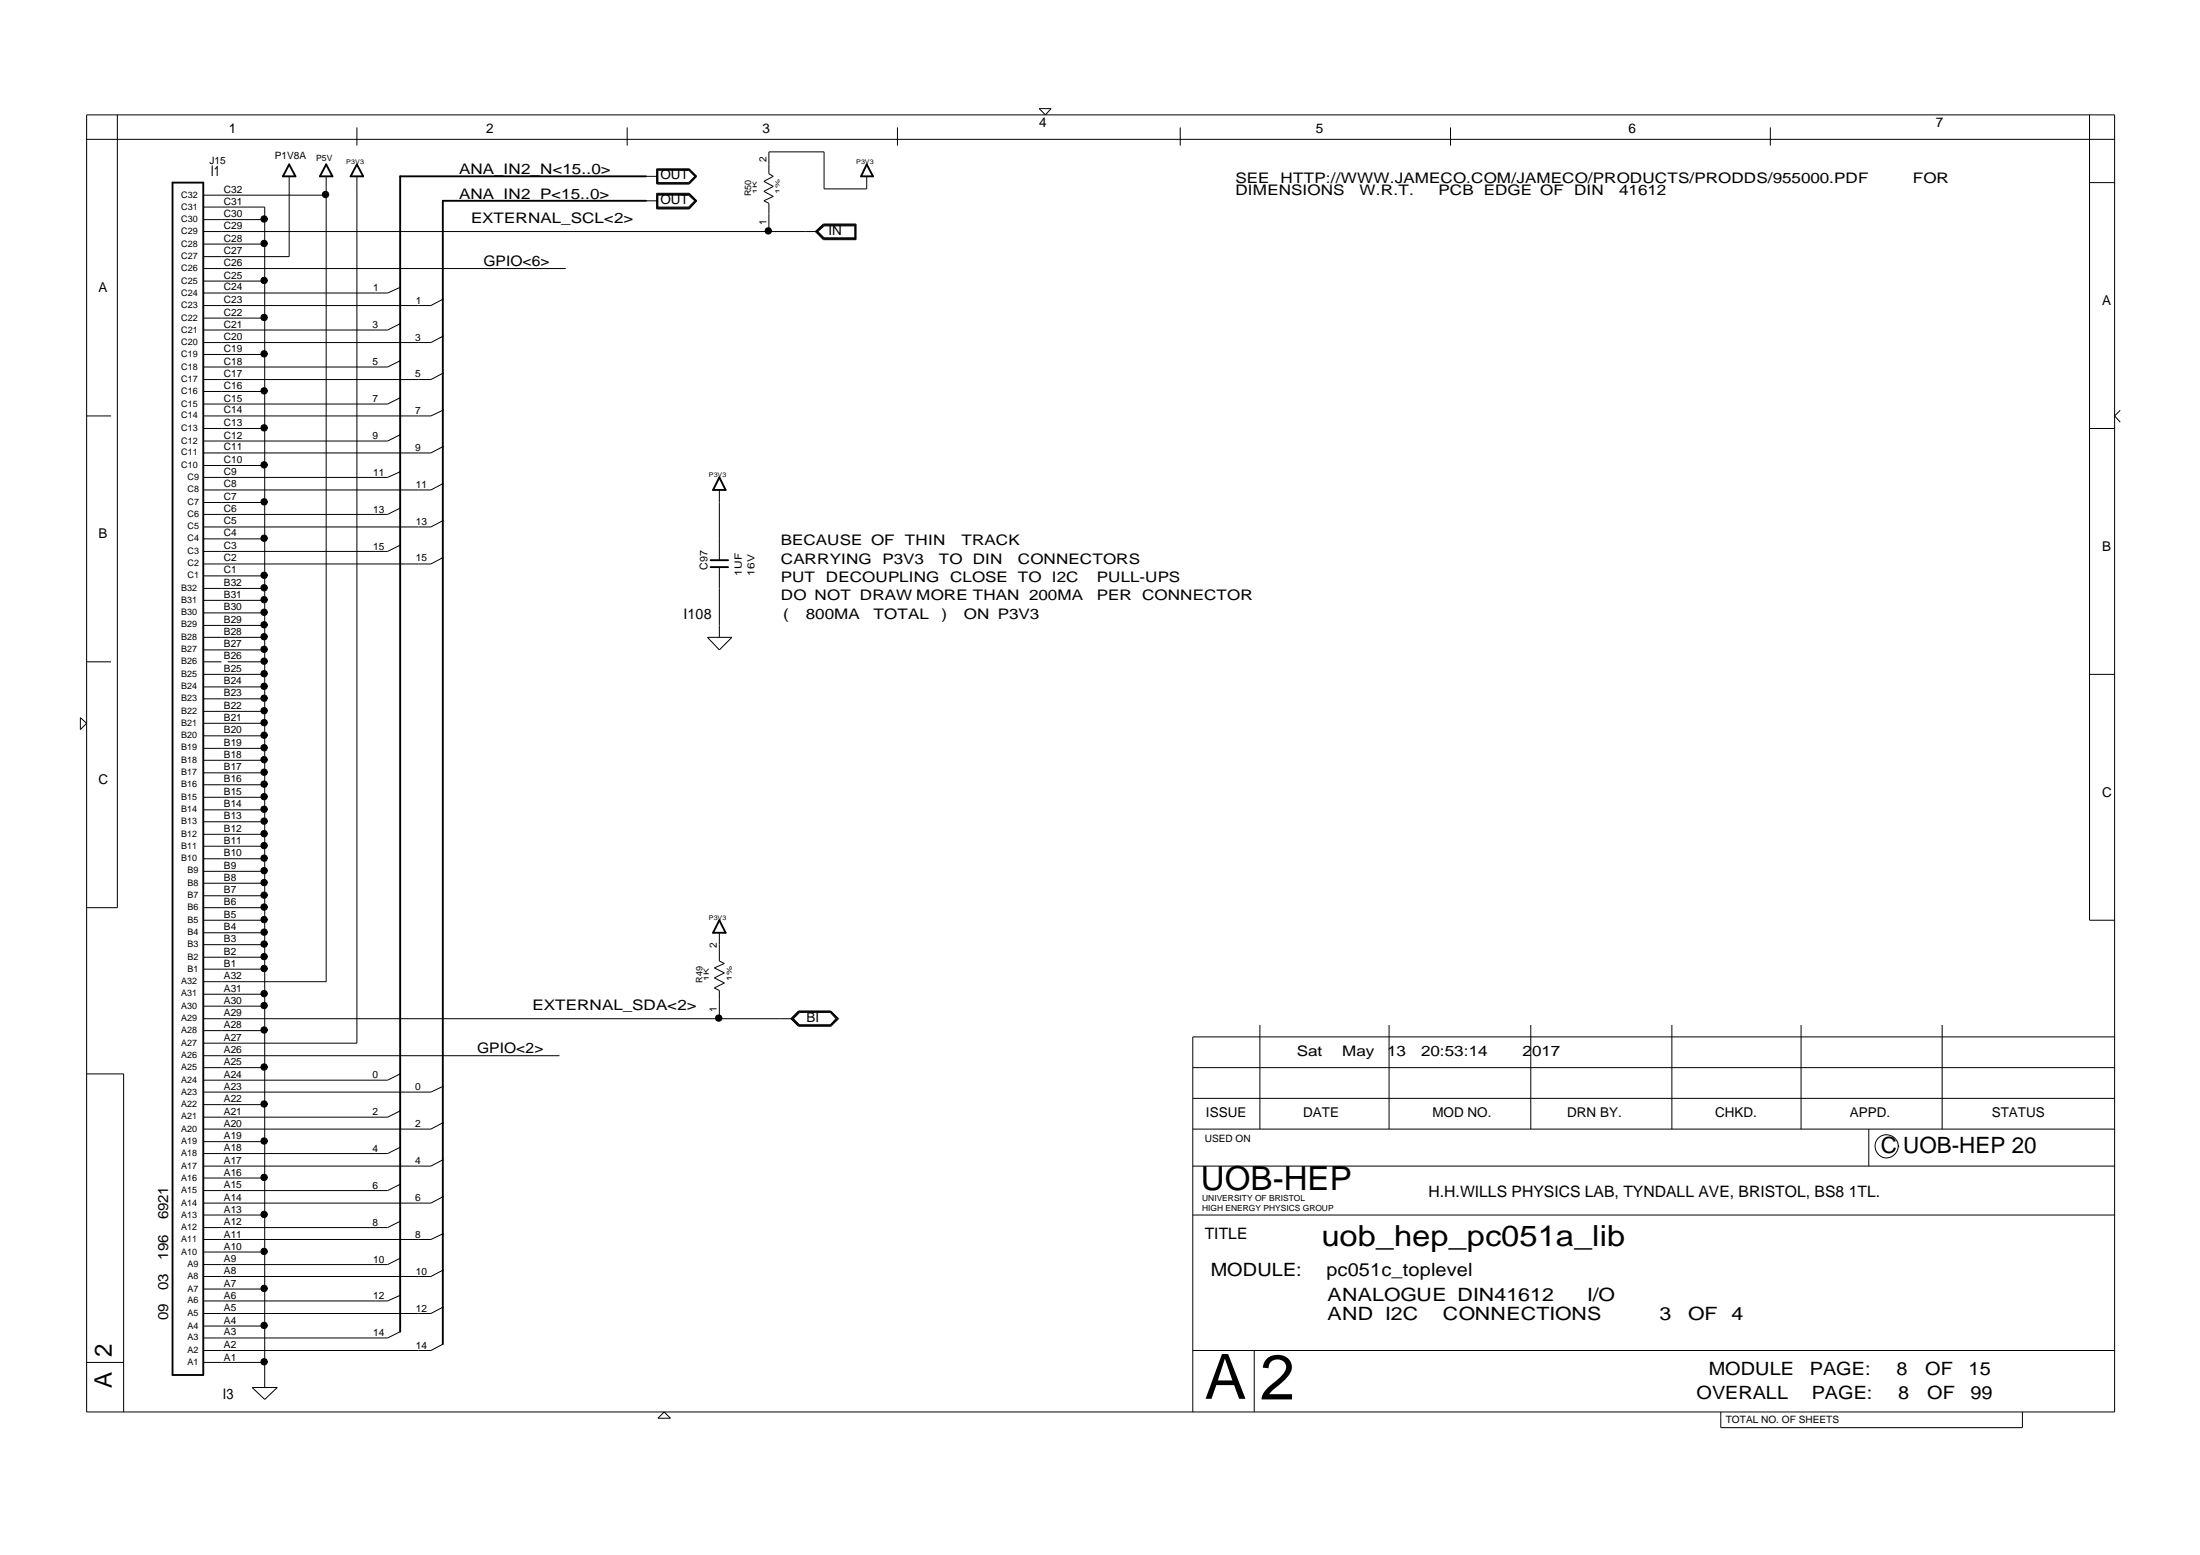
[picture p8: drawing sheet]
<svg xmlns="http://www.w3.org/2000/svg" width="297mm" height="210mm" viewBox="0 0 297 210" stroke-linecap="round" stroke-linejoin="round" font-family="sans-serif">
<g fill="none" stroke="#000" stroke-width=".14">
<path d="M11.7 15.5h273.8v175.1h-273.8zM11.7 18.8h273.8M15.8 15.5v107h-4.1M48.2 17.2v2.5M84.7 17.2v2.5M121.2 17.2v2.5M140.3 14.7h1.6l-.7 .8zM159.4 17.2v2.5M195.8 17.2v2.5M239 17.2v2.5M282.1 15.5v108.7h3.4M27.4 32.9h8.3"/>
<path d="M27.4 36.2h49M27.4 37.9h8.3M27.4 26.3h16.6M27.4 28h8.3v159.3M27.4 29.6h8.3M27.4 31.3h83M39 23.8v10.8h-11.6M44 23.8v108.7h-16.6M48.2 23.8v117h-20.8M54 38.8l-1.7 .8h-24.9M87.2 27.1h1.6M87.2 23.8h1.6"/>
<path d="M88.7 22.8h4.4l1 1-1 1h-4.4zM88.7 26.1h4.4l1 1-1 1.1h-4.4zM88.7 26.3h4.4l.8 .8-.8 .9h-4.4M88.7 26.2h4.4l.9 .9-.9 1h-4.4zM88.7 24.8v-1.9h4.4l.9 .9-.9 1M88.7 23h4.4l.8 .8-.8 .9h-4.4M88.8 26.3h4.2l.8 .8-.8 .9h-4.2zM88.8 23v1.7h4.2l.8-.9-.8-.8M110.1 31.3l1.1-1.1h4.4v2.2h-4.4zM110.2 31.3l1-1h4.3v2h-4.3zM110.4 31.3l.9-.8h4.1v1.6h-4.1zM115.5 30.4h-4.3l-.9 .9 .9 .9h4.3"/>
<path d="M117 23.8v1.7h-5.7v-5h-7.5v3l.6 .3-1.3 .7 1.3 .7-1.3 .6 1.3 .7-1.3 .6 .7 .3v3.9M282.1 24.7h3.4M11.7 56.1h3.3M27.4 57.8h8.3M27.4 52.8h8.3M27.4 42.9h8.3M27.4 47.8h8.3M54 58.7l-1.7 .8h-24.9M54 53.7l-1.7 .8h-24.9M54 43.7l-1.7 .8h-24.9M54 48.7l-1.7 .8h-24.9M59.8 55.4l-1.6 .7h-30.8"/>
<path d="M59.8 50.4l-1.6 .8h-30.8M59.8 45.4l-1.6 .8h-30.8M59.8 40.4l-1.6 .8h-30.8M282.1 57.8h3.4M286.3 55.4l-.8 .7 .8 .9M27.4 79.4h8.3M27.4 77.7h8.3M27.4 72.7h8.3M27.4 67.8h8.3M27.4 62.8h8.3M54 73.6l-1.7 .8h-24.9M54 68.6l-1.7 .8h-24.9"/>
<path d="M54 63.7l-1.7 .7h-24.9M59.8 75.3l-1.6 .8h-30.8M59.8 70.3l-1.6 .8h-30.8M59.8 65.3l-1.6 .8h-30.8M59.8 60.3l-1.6 .8h-30.8M97.1 66.1v9.5M97.1 76.6v9.4M10.8 96.9l.9 .7-.9 .9zM11.7 89.3h3.3M27.4 99.3h8.3M27.4 97.6h8.3M27.4 96h8.3"/>
<path d="M27.4 94.3h8.3M27.4 92.7h8.3M27.4 91h8.3M27.4 89.3h2.5M27.4 87.7h8.3M27.4 86h8.3M27.4 84.4h8.3M27.4 82.7h8.3M27.4 81h8.3M30.7 89.3h5M95.5 86h3.3l-1.7 1.7zM282.1 91h3.4"/>
<path d="M27.4 119.2h8.3M27.4 117.6h8.3M27.4 115.9h8.3M27.4 114.2h8.3M27.4 112.6h8.3M27.4 110.9h8.3M27.4 109.3h8.3M27.4 107.6h8.3M27.4 105.9h8.3M27.4 104.3h8.3M27.4 102.6h8.3M27.4 101h8.3"/>
<path d="M27.4 139.1h8.3M27.4 137.5h79.7M27.4 135.8h8.3M27.4 129.2h8.3M27.4 130.8h8.3M27.4 134.2h8.3M27.4 127.5h8.3M27.4 120.9h8.3M27.4 122.5h8.3M27.4 125.9h8.3M27.4 124.2h8.3M97.1 125.9v3.8l.7 .4-1.4 .6 1.4 .6-1.4 .7 1.4 .7-1.4 .7 .7 .3v3.8"/>
<path d="M107.1 137.5l.9-.8h4.1l.8 .8-.8 .9M107.1 137.5l.9 .9M107.8 136.5h4.4l1 1-1 1h-4.4l-1-1zM107.9 136.6h4.2l.9 .9-.9 .9h-4.2l-.9-.9zM107.9 136.5l-1 1 1 .9h4.2l1-.9-1-1M170.1 138.4v14M187.5 138.4v14M206.7 138.4v14M225.7 138.4v14M243.2 138.4v14M262.2 138.4v14M285.5 140h-124.5v50.6"/>
<path d="M11.7 145h5v45.6M27.4 159h8.3M27.4 154.1h8.3M27.4 144.1h8.3M27.4 149.1h8.3M27.4 142.5h48.1M54 159.9l-1.7 .8h-24.9M54 154.9l-1.7 .8h-24.9M54 145l-1.7 .8h-24.9M54 150l-1.7 .8h-24.9M59.8 156.6l-1.6 .8h-30.8M59.8 151.6l-1.6 .8h-30.8"/>
<path d="M59.8 146.7l-1.6 .7h-30.8M161 157.4h124.5M161 152.4h124.5M161 144.1h124.5M161 148.3h124.5M252.3 152.4v5M256.3 154.7a1.56 1.56 0 0 1-2.2 1.5 1.56 1.56 0 0 1-.4-2.6 1.56 1.56 0 0 1 2.5 .6l.2 .6M27.4 179h8.3M27.4 169h8.3M27.4 174h8.3M27.4 164h8.3M54 179.8l-1.7 .8h-24.9"/>
<path d="M54 169.9l-1.7 .8h-24.9M54 174.8l-1.7 .8h-24.9M54 164.9l-1.7 .8h-24.9M59.8 176.5l-1.6 .8h-30.8M59.8 171.5l-1.6 .8h-30.8M59.8 166.6l-1.6 .7h-30.8M59.8 161.6l-1.6 .8h-30.8M161 164h124.5M11.7 183.9h5M27.4 183.9h8.3M34 187.3h3.4l-1.7 1.6zM59.8 181.5l-1.6 .8h-30.8"/>
<path d="M88.8 191.4l.9-.8 .8 .8zM161 182.3h124.5M169.3 182.3v8.3M232.3 190.6v2.1h40.8v-2.1"/>
<circle cx="35.7" cy="37.9" r=".43"/>
<circle cx="35.7" cy="29.6" r=".43"/>
<circle cx="35.7" cy="32.9" r=".43"/>
<circle cx="43.9" cy="26.3" r=".43"/>
<circle cx="103.7" cy="31.2" r=".43"/>
<circle cx="35.7" cy="52.8" r=".43"/>
<circle cx="35.7" cy="57.8" r=".43"/>
<circle cx="35.7" cy="47.8" r=".43"/>
<circle cx="35.7" cy="42.9" r=".43"/>
<circle cx="35.7" cy="77.7" r=".43"/>
<circle cx="35.7" cy="79.3" r=".43"/>
<circle cx="35.7" cy="67.7" r=".43"/>
<circle cx="35.7" cy="72.7" r=".43"/>
<circle cx="35.7" cy="62.8" r=".43"/>
<circle cx="35.7" cy="85.9" r=".43"/>
<circle cx="35.7" cy="97.5" r=".43"/>
<circle cx="35.7" cy="99.2" r=".43"/>
<circle cx="35.7" cy="87.6" r=".43"/>
<circle cx="35.7" cy="94.2" r=".43"/>
<circle cx="35.7" cy="92.6" r=".43"/>
<circle cx="35.7" cy="95.9" r=".43"/>
<circle cx="35.7" cy="82.6" r=".43"/>
<circle cx="35.7" cy="81" r=".43"/>
<circle cx="35.7" cy="89.3" r=".43"/>
<circle cx="35.7" cy="90.9" r=".43"/>
<circle cx="35.7" cy="84.3" r=".43"/>
<circle cx="35.7" cy="100.9" r=".43"/>
<circle cx="35.7" cy="119.1" r=".43"/>
<circle cx="35.7" cy="109.2" r=".43"/>
<circle cx="35.7" cy="107.5" r=".43"/>
<circle cx="35.7" cy="105.8" r=".43"/>
<circle cx="35.7" cy="110.8" r=".43"/>
<circle cx="35.7" cy="104.2" r=".43"/>
<circle cx="35.7" cy="115.8" r=".43"/>
<circle cx="35.7" cy="117.5" r=".43"/>
<circle cx="35.7" cy="102.5" r=".43"/>
<circle cx="35.7" cy="112.5" r=".43"/>
<circle cx="35.7" cy="114.1" r=".43"/>
<circle cx="35.7" cy="120.8" r=".43"/>
<circle cx="35.7" cy="127.4" r=".43"/>
<circle cx="35.7" cy="129.1" r=".43"/>
<circle cx="35.7" cy="139" r=".43"/>
<circle cx="35.7" cy="122.4" r=".43"/>
<circle cx="35.7" cy="124.1" r=".43"/>
<circle cx="35.7" cy="125.8" r=".43"/>
<circle cx="35.7" cy="130.7" r=".43"/>
<circle cx="35.7" cy="134.1" r=".43"/>
<circle cx="35.7" cy="135.7" r=".43"/>
<circle cx="97" cy="137.4" r=".43"/>
<circle cx="35.7" cy="144" r=".43"/>
<circle cx="35.7" cy="158.9" r=".43"/>
<circle cx="35.7" cy="154" r=".43"/>
<circle cx="35.7" cy="149" r=".43"/>
<circle cx="35.7" cy="163.9" r=".43"/>
<circle cx="35.7" cy="173.9" r=".43"/>
<circle cx="35.7" cy="168.9" r=".43"/>
<circle cx="35.7" cy="178.9" r=".43"/>
<circle cx="35.7" cy="183.8" r=".43"/>
</g>
<path d="M23.3 24.7h4.1v160.9h-4.1zM39 22.2l.9 1.6h-1.7zM44 22.2l.9 1.6h-1.7zM48.2 22.2l.8 1.6h-1.7zM87.2 23.8h-33.2v156M87.2 27.1h-27.4v154.4M117 22.2l.9 1.6h-1.6zM95.9 76.6h2.4M95.9 75.6h2.4M97.1 64.4l.9 1.7h-1.7zM97.1 124.2l.9 1.7h-1.7z" fill="none" stroke="#000" stroke-width=".25"/>
<g fill="#000">
<circle cx="35.7" cy="37.9" r=".43"/>
<circle cx="35.7" cy="29.6" r=".43"/>
<circle cx="35.7" cy="32.9" r=".43"/>
<circle cx="43.9" cy="26.3" r=".43"/>
<circle cx="103.7" cy="31.2" r=".43"/>
<circle cx="35.7" cy="52.8" r=".43"/>
<circle cx="35.7" cy="57.8" r=".43"/>
<circle cx="35.7" cy="47.8" r=".43"/>
<circle cx="35.7" cy="42.9" r=".43"/>
<circle cx="35.7" cy="77.7" r=".43"/>
<circle cx="35.7" cy="79.3" r=".43"/>
<circle cx="35.7" cy="67.7" r=".43"/>
<circle cx="35.7" cy="72.7" r=".43"/>
<circle cx="35.7" cy="62.8" r=".43"/>
<circle cx="35.7" cy="85.9" r=".43"/>
<circle cx="35.7" cy="97.5" r=".43"/>
<circle cx="35.7" cy="99.2" r=".43"/>
<circle cx="35.7" cy="87.6" r=".43"/>
<circle cx="35.7" cy="94.2" r=".43"/>
<circle cx="35.7" cy="92.6" r=".43"/>
<circle cx="35.7" cy="95.9" r=".43"/>
<circle cx="35.7" cy="82.6" r=".43"/>
<circle cx="35.7" cy="81" r=".43"/>
<circle cx="35.7" cy="89.3" r=".43"/>
<circle cx="35.7" cy="90.9" r=".43"/>
<circle cx="35.7" cy="84.3" r=".43"/>
<circle cx="35.7" cy="100.9" r=".43"/>
<circle cx="35.7" cy="119.1" r=".43"/>
<circle cx="35.7" cy="109.2" r=".43"/>
<circle cx="35.7" cy="107.5" r=".43"/>
<circle cx="35.7" cy="105.8" r=".43"/>
<circle cx="35.7" cy="110.8" r=".43"/>
<circle cx="35.7" cy="104.2" r=".43"/>
<circle cx="35.7" cy="115.8" r=".43"/>
<circle cx="35.7" cy="117.5" r=".43"/>
<circle cx="35.7" cy="102.5" r=".43"/>
<circle cx="35.7" cy="112.5" r=".43"/>
<circle cx="35.7" cy="114.1" r=".43"/>
<circle cx="35.7" cy="120.8" r=".43"/>
<circle cx="35.7" cy="127.4" r=".43"/>
<circle cx="35.7" cy="129.1" r=".43"/>
<circle cx="35.7" cy="139" r=".43"/>
<circle cx="35.7" cy="122.4" r=".43"/>
<circle cx="35.7" cy="124.1" r=".43"/>
<circle cx="35.7" cy="125.8" r=".43"/>
<circle cx="35.7" cy="130.7" r=".43"/>
<circle cx="35.7" cy="134.1" r=".43"/>
<circle cx="35.7" cy="135.7" r=".43"/>
<circle cx="97" cy="137.4" r=".43"/>
<circle cx="35.7" cy="144" r=".43"/>
<circle cx="35.7" cy="158.9" r=".43"/>
<circle cx="35.7" cy="154" r=".43"/>
<circle cx="35.7" cy="149" r=".43"/>
<circle cx="35.7" cy="163.9" r=".43"/>
<circle cx="35.7" cy="173.9" r=".43"/>
<circle cx="35.7" cy="168.9" r=".43"/>
<circle cx="35.7" cy="178.9" r=".43"/>
<circle cx="35.7" cy="183.8" r=".43"/>
</g>
<text font-size="8.6" x="170.1" y="188.9">2</text>
<text font-size="8.4" x="162.7" y="188.8">A</text>
<text font-size="4.5" x="162.1" y="160.6">UOB-HEP</text>
<text font-size="3.9" x="178.4" y="168.2">uob_hep_pc051a_lib</text>
<g font-size="3.3">
<text x="15.1" y="183.1" transform="rotate(-90 15.1 183.1)">2</text>
<text x="15.1" y="187.3" transform="rotate(-90 15.1 187.3)">A</text>
</g>
<text font-size="3" x="253.9" y="155.6">C UOB-HEP 20</text>
<g font-size="2.5">
<text x="163.5" y="172.3">MODULE:</text>
<text x="179.1" y="172.3">pc051c_toplevel</text>
<text x="179.3" y="178.2">AND I2C</text>
<text x="179.3" y="175.6">ANALOGUE DIN41612</text>
<text x="194.8" y="178.2">CONNECTIONS</text>
<text x="214.3" y="175.6">I/O</text>
<text x="224" y="178.2">3</text>
<text x="227.9" y="178.2">OF</text>
<text x="233.8" y="178.2">4</text>
<text x="230.7" y="185.6">MODULE</text>
<text x="244.4" y="185.6">PAGE:</text>
<text x="256" y="185.6">8</text>
<text x="259.9" y="185.6">OF</text>
<text x="265.8" y="185.6">15</text>
<text x="229" y="188.9">OVERALL</text>
<text x="244.6" y="188.9">PAGE:</text>
<text x="256.3" y="188.9">8</text>
<text x="260.2" y="188.9">OF</text>
<text x="266" y="188.9">99</text>
</g>
<g font-size="2.1">
<text x="192.9" y="161.6">H.H.WILLS PHYSICS LAB, TYNDALL AVE, BRISTOL, BS8 1TL.</text>
<text x="162.7" y="167.3">TITLE</text>
</g>
<g font-size="2">
<text x="28.5" y="23.8">I1</text>
<text x="62" y="23.5">ANA_IN2_N&lt;15..0&gt;</text>
<text x="62" y="26.9">ANA_IN2_P&lt;15..0&gt;</text>
<text x="166.8" y="24.7">SEE</text>
<text x="166.8" y="26.3">DIMENSIONS</text>
<text x="172.9" y="24.7">HTTP://WWW.JAMECO.COM/JAMECO/PRODUCTS/PRODDS/955000.PDF</text>
<text x="183.6" y="26.3">W.R.T.</text>
<text x="194.2" y="26.3">PCB EDGE OF</text>
<text x="212.5" y="26.3">DIN</text>
<text x="218.6" y="26.3">41612</text>
<text x="258.2" y="24.7">FOR</text>
<text x="63.6" y="30.2">EXTERNAL_SCL&lt;2&gt;</text>
<text x="65.3" y="35.9">GPIO&lt;6&gt;</text>
<text x="105.4" y="73.6">BECAUSE OF</text>
<text x="105.4" y="76.1">CARRYING</text>
<text x="119.1" y="76.1">P3V3</text>
<text x="122.2" y="73.6">THIN</text>
<text x="126.8" y="76.1">TO DIN</text>
<text x="129.8" y="73.6">TRACK</text>
<text x="137.4" y="76.1">CONNECTORS</text>
<text x="92.3" y="83.6">I108</text>
<text x="105.4" y="78.6">PUT</text>
<text x="105.4" y="81">DO NOT DRAW MORE THAN 200MA</text>
<text x="105.8" y="83.6">(</text>
<text x="108.8" y="83.6">800MA</text>
<text x="111.5" y="78.6">DECOUPLING</text>
<text x="118" y="83.6">TOTAL</text>
<text x="127.1" y="83.6">)</text>
<text x="128.3" y="78.6">CLOSE TO I2C</text>
<text x="130.1" y="83.6">ON P3V3</text>
<text x="148.1" y="78.6">PULL-UPS</text>
<text x="148.1" y="81">PER</text>
<text x="154.2" y="81">CONNECTOR</text>
<text x="71.9" y="136.3">EXTERNAL_SDA&lt;2&gt;</text>
<text x="64.4" y="142.2">GPIO&lt;2&gt;</text>
<text x="175.1" y="142.5">Sat</text>
<text x="181.2" y="142.5">May</text>
<text x="187.3" y="142.5">13</text>
<text x="191.9" y="142.5">20:53:14</text>
<text x="205.6" y="142.5">2017</text>
<text x="30.1" y="188.9">I3</text>
</g>
<g font-size="1.9">
<text x="22.7" y="164.6" transform="rotate(-90 22.7 164.6)">6921</text>
<text x="22.7" y="170" transform="rotate(-90 22.7 170)">196</text>
<text x="22.7" y="178.2" transform="rotate(-90 22.7 178.2)">09</text>
<text x="22.7" y="174.1" transform="rotate(-90 22.7 174.1)">03</text>
</g>
<g font-size="1.8">
<text x="30.9" y="18">1</text>
<text x="65.6" y="18">2</text>
<text x="103" y="18">3</text>
<text x="140.3" y="17.1">4</text>
<text x="177.6" y="18">5</text>
<text x="219.9" y="18">6</text>
<text x="261.4" y="17.1">7</text>
<text x="89.2" y="24.2">OUT</text>
<text x="89.2" y="27.5">OUT</text>
<text x="111.9" y="31.7">IN</text>
<text x="13.3" y="39.5">A</text>
<text x="283.8" y="41.2">A</text>
<text x="13.3" y="72.7">B</text>
<text x="283.8" y="74.3">B</text>
<text x="13.3" y="105.8">C</text>
<text x="283.8" y="107.5">C</text>
<text x="108.9" y="137.9">BI</text>
<text x="162.8" y="150.7">ISSUE</text>
<text x="175.9" y="150.7">DATE</text>
<text x="193.4" y="150.7">MOD NO.</text>
<text x="211.6" y="150.7">DRN BY.</text>
<text x="231.6" y="150.7">CHKD.</text>
<text x="249.8" y="150.7">APPD.</text>
<text x="268.9" y="150.7">STATUS</text>
</g>
<g font-size="1.4">
<text x="28.3" y="22.2">J15</text>
<text x="37.1" y="21.5">P1V8A</text>
<text x="103.5" y="21.9" transform="rotate(-90 103.5 21.9)">2</text>
<text x="30.2" y="29.3">C30</text>
<text x="30.2" y="27.6">C31</text>
<text x="30.2" y="26">C32</text>
<text x="30.2" y="35.9">C26</text>
<text x="30.2" y="34.3">C27</text>
<text x="30.2" y="32.6">C28</text>
<text x="30.2" y="30.9">C29</text>
<text x="103.5" y="30.3" transform="rotate(-90 103.5 30.3)">1</text>
<text x="30.2" y="40.9">C23</text>
<text x="30.2" y="39.2">C24</text>
<text x="30.2" y="37.6">C25</text>
<text x="50.4" y="39.3">1</text>
<text x="56.1" y="41">1</text>
<text x="30.2" y="47.5">C19</text>
<text x="30.2" y="45.9">C20</text>
<text x="30.2" y="44.2">C21</text>
<text x="30.2" y="42.6">C22</text>
<text x="50.3" y="44.3">3</text>
<text x="56.1" y="46">3</text>
<text x="30.2" y="52.5">C16</text>
<text x="30.2" y="50.9">C17</text>
<text x="30.2" y="49.2">C18</text>
<text x="50.3" y="49.3">5</text>
<text x="56.1" y="50.9">5</text>
<text x="30.2" y="59.2">C12</text>
<text x="30.2" y="57.5">C13</text>
<text x="30.2" y="55.8">C14</text>
<text x="30.2" y="54.2">C15</text>
<text x="50.3" y="59.2">9</text>
<text x="50.3" y="54.3">7</text>
<text x="56.1" y="55.9">7</text>
<text x="30.2" y="65.8">C8</text>
<text x="30.2" y="64.1">C9</text>
<text x="30.2" y="62.5">C10</text>
<text x="30.2" y="60.8">C11</text>
<text x="50.4" y="64.2">11</text>
<text x="56.1" y="60.9">9</text>
<text x="56.1" y="65.9">11</text>
<text x="30.2" y="70.8">C5</text>
<text x="30.2" y="69.1">C6</text>
<text x="30.2" y="67.5">C7</text>
<text x="50.4" y="69.2">13</text>
<text x="56.1" y="70.9">13</text>
<text x="30.2" y="77.4">C1</text>
<text x="30.2" y="75.8">C2</text>
<text x="30.2" y="74.1">C3</text>
<text x="30.2" y="72.4">C4</text>
<text x="50.4" y="74.2">15</text>
<text x="56.1" y="75.8">15</text>
<text x="95.5" y="76.9" transform="rotate(-90 95.5 76.9)">C97</text>
<text x="30.2" y="82.4">B30</text>
<text x="30.2" y="80.7">B31</text>
<text x="30.2" y="79.1">B32</text>
<text x="30.2" y="89">B26</text>
<text x="30.2" y="87.4">B27</text>
<text x="30.2" y="85.7">B28</text>
<text x="30.2" y="84.1">B29</text>
<text x="30.2" y="95.7">B22</text>
<text x="30.2" y="94">B23</text>
<text x="30.2" y="92.4">B24</text>
<text x="30.2" y="90.7">B25</text>
<text x="30.2" y="100.7">B19</text>
<text x="30.2" y="99">B20</text>
<text x="30.2" y="97.3">B21</text>
<text x="30.2" y="107.3">B15</text>
<text x="30.2" y="105.6">B16</text>
<text x="30.2" y="104">B17</text>
<text x="30.2" y="102.3">B18</text>
<text x="30.2" y="113.9">B11</text>
<text x="30.2" y="112.3">B12</text>
<text x="30.2" y="110.6">B13</text>
<text x="30.2" y="109">B14</text>
<text x="30.2" y="118.9">B8</text>
<text x="30.2" y="117.3">B9</text>
<text x="30.2" y="115.6">B10</text>
<text x="30.2" y="125.6">B4</text>
<text x="30.2" y="123.9">B5</text>
<text x="30.2" y="122.2">B6</text>
<text x="30.2" y="120.6">B7</text>
<text x="30.2" y="130.5">B1</text>
<text x="30.2" y="128.9">B2</text>
<text x="30.2" y="127.2">B3</text>
<text x="96.8" y="128" transform="rotate(-90 96.8 128)">2</text>
<text x="30.2" y="137.2">A29</text>
<text x="30.2" y="135.5">A30</text>
<text x="30.2" y="133.9">A31</text>
<text x="30.2" y="132.2">A32</text>
<text x="96.8" y="136.6" transform="rotate(-90 96.8 136.6)">1</text>
<text x="30.2" y="143.8">A25</text>
<text x="30.2" y="142.2">A26</text>
<text x="30.2" y="140.5">A27</text>
<text x="30.2" y="138.8">A28</text>
<text x="30.2" y="148.8">A22</text>
<text x="30.2" y="147.1">A23</text>
<text x="30.2" y="145.5">A24</text>
<text x="50.3" y="145.6">0</text>
<text x="56.1" y="147.2">0</text>
<text x="30.2" y="155.4">A18</text>
<text x="30.2" y="153.8">A19</text>
<text x="30.2" y="152.1">A20</text>
<text x="30.2" y="150.5">A21</text>
<text x="50.3" y="150.5">2</text>
<text x="50.3" y="155.5">4</text>
<text x="56.1" y="152.2">2</text>
<text x="162.7" y="154.1">USED ON</text>
<text x="30.2" y="160.4">A15</text>
<text x="30.2" y="158.8">A16</text>
<text x="30.2" y="157.1">A17</text>
<text x="50.3" y="160.5">6</text>
<text x="56.1" y="157.2">4</text>
<text x="30.2" y="167.1">A11</text>
<text x="30.2" y="165.4">A12</text>
<text x="30.2" y="163.7">A13</text>
<text x="30.2" y="162.1">A14</text>
<text x="50.3" y="165.5">8</text>
<text x="56.1" y="167.1">8</text>
<text x="56.1" y="162.1">6</text>
<text x="30.2" y="173.7">A7</text>
<text x="30.2" y="172">A8</text>
<text x="30.2" y="170.4">A9</text>
<text x="30.2" y="168.7">A10</text>
<text x="50.4" y="170.4">10</text>
<text x="56.1" y="172.1">10</text>
<text x="30.2" y="178.7">A4</text>
<text x="30.2" y="177">A5</text>
<text x="30.2" y="175.4">A6</text>
<text x="50.4" y="175.4">12</text>
<text x="56.1" y="177.1">12</text>
<text x="30.2" y="183.7">A1</text>
<text x="30.2" y="182">A2</text>
<text x="30.2" y="180.3">A3</text>
<text x="50.4" y="180.4">14</text>
<text x="56.1" y="182">14</text>
<text x="233" y="192.1">TOTAL NO. OF SHEETS</text>
</g>
<g font-size="1.3">
<text x="100.2" y="77.7" transform="rotate(-90 100.2 77.7)">1UF</text>
<text x="101.9" y="77.7" transform="rotate(-90 101.9 77.7)">16V</text>
</g>
<g font-size="1.2">
<text x="42.7" y="21.7">P5V</text>
<text x="24.5" y="26.7">C32</text>
<text x="24.5" y="28.3">C31</text>
<text x="24.5" y="30">C30</text>
<text x="101.4" y="26.5" transform="rotate(-90 101.4 26.5)">R50</text>
<text x="24.5" y="31.6">C29</text>
<text x="24.5" y="33.3">C28</text>
<text x="24.5" y="35">C27</text>
<text x="24.5" y="36.6">C26</text>
<text x="24.5" y="38.3">C25</text>
<text x="24.5" y="39.9">C24</text>
<text x="24.5" y="41.6">C23</text>
<text x="24.5" y="43.3">C22</text>
<text x="24.5" y="44.9">C21</text>
<text x="24.5" y="46.6">C20</text>
<text x="24.5" y="48.2">C19</text>
<text x="24.5" y="49.9">C18</text>
<text x="24.5" y="51.6">C17</text>
<text x="24.5" y="53.2">C16</text>
<text x="24.5" y="54.9">C15</text>
<text x="24.5" y="56.5">C14</text>
<text x="24.5" y="58.2">C13</text>
<text x="24.5" y="59.9">C12</text>
<text x="24.5" y="61.5">C11</text>
<text x="24.5" y="63.2">C10</text>
<text x="25.3" y="64.8">C9</text>
<text x="25.3" y="71.5">C5</text>
<text x="25.3" y="69.8">C6</text>
<text x="25.3" y="68.2">C7</text>
<text x="25.3" y="66.5">C8</text>
<text x="25.3" y="76.4">C2</text>
<text x="25.3" y="74.8">C3</text>
<text x="25.3" y="73.1">C4</text>
<text x="24.5" y="79.8">B32</text>
<text x="24.5" y="81.4">B31</text>
<text x="24.5" y="83.1">B30</text>
<text x="25.3" y="78.1">C1</text>
<text x="24.5" y="84.7">B29</text>
<text x="24.5" y="86.4">B28</text>
<text x="24.5" y="88.1">B27</text>
<text x="24.5" y="89.7">B26</text>
<text x="24.5" y="91.4">B25</text>
<text x="24.5" y="93">B24</text>
<text x="24.5" y="94.7">B23</text>
<text x="24.5" y="96.4">B22</text>
<text x="24.5" y="98">B21</text>
<text x="24.5" y="99.7">B20</text>
<text x="24.5" y="101.3">B19</text>
<text x="24.5" y="103">B18</text>
<text x="24.5" y="104.7">B17</text>
<text x="24.5" y="106.3">B16</text>
<text x="24.5" y="108">B15</text>
<text x="24.5" y="109.6">B14</text>
<text x="24.5" y="111.3">B13</text>
<text x="24.5" y="113">B12</text>
<text x="24.5" y="114.6">B11</text>
<text x="24.5" y="116.3">B10</text>
<text x="25.3" y="119.6">B8</text>
<text x="25.3" y="117.9">B9</text>
<text x="25.3" y="124.6">B5</text>
<text x="25.3" y="122.9">B6</text>
<text x="25.3" y="121.3">B7</text>
<text x="25.3" y="131.2">B1</text>
<text x="25.3" y="129.6">B2</text>
<text x="25.3" y="127.9">B3</text>
<text x="25.3" y="126.2">B4</text>
<text x="24.5" y="132.9">A32</text>
<text x="24.5" y="134.5">A31</text>
<text x="24.5" y="136.2">A30</text>
<text x="24.5" y="137.8">A29</text>
<text x="94.8" y="132.7" transform="rotate(-90 94.8 132.7)">R49</text>
<text x="24.5" y="139.5">A28</text>
<text x="24.5" y="141.2">A27</text>
<text x="24.5" y="142.8">A26</text>
<text x="24.5" y="144.5">A25</text>
<text x="24.5" y="146.1">A24</text>
<text x="24.5" y="147.8">A23</text>
<text x="24.5" y="149.4">A22</text>
<text x="24.5" y="151.1">A21</text>
<text x="24.5" y="152.8">A20</text>
<text x="24.5" y="154.4">A19</text>
<text x="24.5" y="156.1">A18</text>
<text x="24.5" y="157.7">A17</text>
<text x="24.5" y="159.4">A16</text>
<text x="24.5" y="161">A15</text>
<text x="24.5" y="162.7">A14</text>
<text x="24.5" y="164.4">A13</text>
<text x="24.5" y="166">A12</text>
<text x="24.5" y="167.7">A11</text>
<text x="24.5" y="169.3">A10</text>
<text x="25.3" y="172.6">A8</text>
<text x="25.3" y="171">A9</text>
<text x="25.3" y="179.3">A4</text>
<text x="25.3" y="177.6">A5</text>
<text x="25.3" y="175.9">A6</text>
<text x="25.3" y="174.3">A7</text>
<text x="25.3" y="184.2">A1</text>
<text x="25.3" y="182.6">A2</text>
<text x="25.3" y="180.9">A3</text>
</g>
<g font-size="1.1">
<text x="162.3" y="162.1">UNIVERSITY OF BRISTOL</text>
<text x="162.3" y="163.5">HIGH ENERGY PHYSICS GROUP</text>
</g>
<g font-size="1">
<text x="95.7" y="132.4" transform="rotate(-90 95.7 132.4)">1K</text>
<text x="98.8" y="132.4" transform="rotate(-90 98.8 132.4)">1%</text>
</g>
<g font-size=".9">
<text x="46.7" y="22.2">P3V3</text>
<text x="115.6" y="22.2">P3V3</text>
<text x="95.7" y="64.4">P3V3</text>
<text x="95.7" y="124.2">P3V3</text>
</g>
<g font-size=".8">
<text x="102.2" y="26.2" transform="rotate(-90 102.2 26.2)">1K</text>
<text x="105.3" y="26.2" transform="rotate(-90 105.3 26.2)">1%</text>
</g>
</svg>
